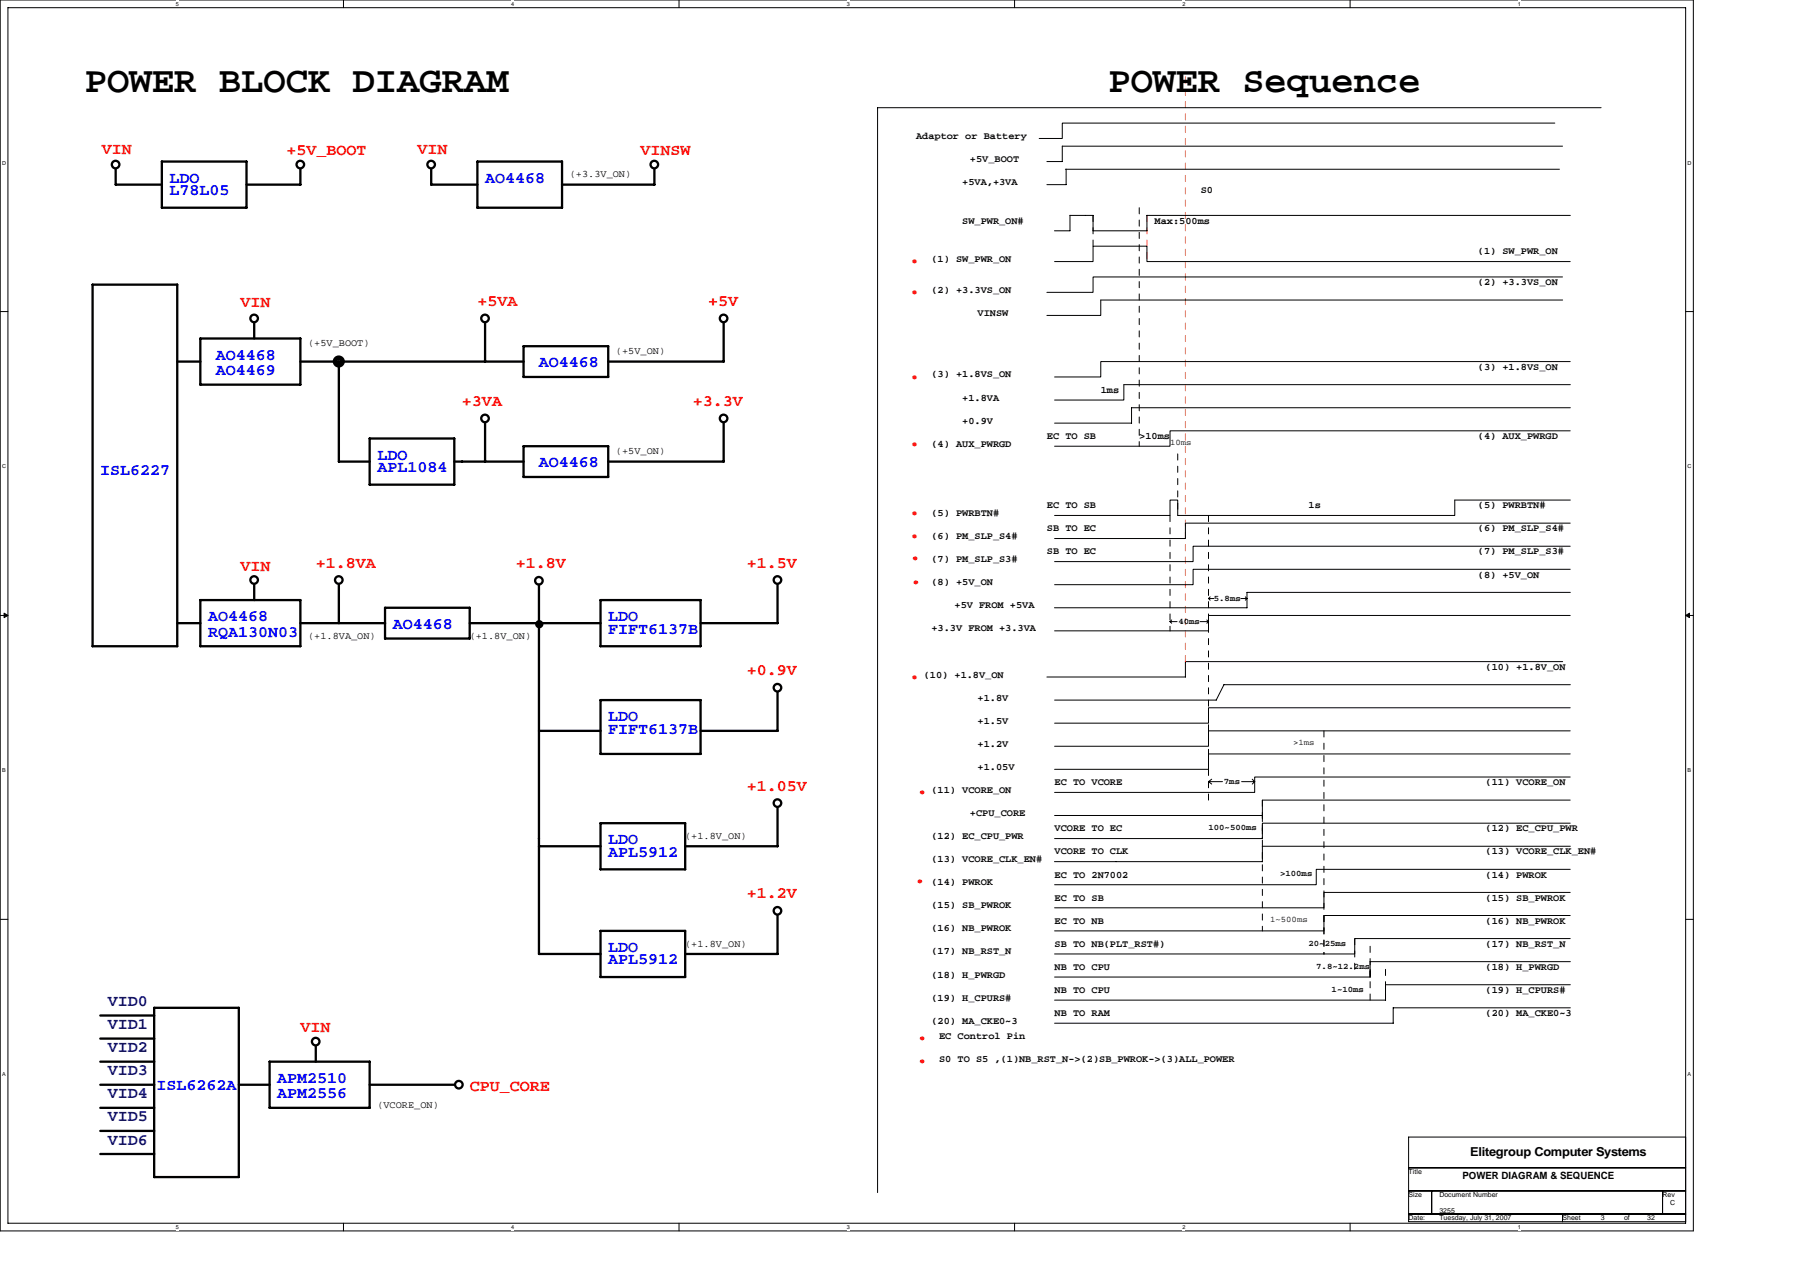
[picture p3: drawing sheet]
<svg xmlns="http://www.w3.org/2000/svg" width="297mm" height="210mm" viewBox="0 0 297 210" stroke-linecap="round" stroke-linejoin="round" font-family="sans-serif">
<path d="M0 0h279.4v203.2h-279.4zM1.3 1.3h276.9v200.6h-276.9z" fill="none" stroke="#000" stroke-width=".17"/>
<g fill="#fff">
<path d="M29 .1h.5v1h-.5z"/>
<path d="M29 202.1h.5v1h-.5z"/>
</g>
<path d="M56.7 0v1.3M56.7 201.9v1.3" fill="none" stroke="#000" stroke-width=".17"/>
<g fill="#fff">
<path d="M84.4 .1h.5v1h-.5z"/>
<path d="M84.4 202.1h.5v1h-.5z"/>
</g>
<path d="M112.1 0v1.3M112.1 201.9v1.3" fill="none" stroke="#000" stroke-width=".17"/>
<g fill="#fff">
<path d="M139.7 .1h.5v1h-.5z"/>
<path d="M139.7 202.1h.5v1h-.5z"/>
</g>
<path d="M167.4 0v1.3M167.4 201.9v1.3" fill="none" stroke="#000" stroke-width=".17"/>
<g fill="#fff">
<path d="M195.1 .1h.5v1h-.5z"/>
<path d="M195.1 202.1h.5v1h-.5z"/>
</g>
<path d="M222.8 0v1.3M222.8 201.9v1.3" fill="none" stroke="#000" stroke-width=".17"/>
<g fill="#fff">
<path d="M250.5 .1h.5v1h-.5z"/>
<path d="M250.5 202.1h.5v1h-.5z"/>
<path d="M.4 26.4h.6v.9h-.6z"/>
<path d="M278.5 26.4h.6v.9h-.6z"/>
<path d="M.4 76.5h.6v1h-.6z"/>
<path d="M278.5 76.5h.6v1h-.6z"/>
</g>
<path d="M0 51.4h1.3M278.2 51.4h1.2" fill="none" stroke="#000" stroke-width=".17"/>
<g fill="#fff">
<path d="M.4 126.7h.5v1h-.5z"/>
<path d="M278.5 126.7h.6v1h-.6z"/>
</g>
<path d="M0 101.6h1.3M278.2 101.6h1.2" fill="none" stroke="#000" stroke-width=".17"/>
<path d="M.7 101.2l.6 .4-.6 .4zM278.2 101.6l.6-.4v.8z" fill="#000" stroke="#000" stroke-width=".17"/>
<g fill="#fff">
<path d="M.4 176.8h.5v1h-.5z"/>
<path d="M278.5 176.8h.6v1h-.6z"/>
</g>
<g fill="none" stroke="#000" stroke-width=".17">
<path d="M264.2 17.8h-119.4v179.1M172.8 26.7h2.5M175.3 24.1v2.6M175.3 24.1h82.5M175.8 27.9h81.5M175.9 27.9l.1 2.6h-3.2M176.5 35.6h3.9M176.6 35.5v2.6h-2.6M189.3 35.6h69.8M189.3 35.5v2.6h-8.9v-2.5M256.6 20.3h-81.3v2.6h-3.8M174 43.2h6.4v-2.6h8.9v2.6h69.8"/>
<path d="M257.8 45.7h-77.4v2.6h-7.6M257.9 49.5h-76.3v2.6h-8.8M259.1 59.7h-77.5v2.5h-7.6M174 69.8h12.7M186.7 67.3v2.5M186.7 67.3h72.4M259.1 71.1h-66v2.6h-19.1M259.1 63.5h-73.6v2.5h-11.5M199.4 98.8l.3 .3M199.4 98.8h.9M199.7 98.5l-.3 .3M204.8 98.8h1"/>
<path d="M205.5 98.5l.3 .3M205.8 98.8l-.3 .3M259.1 90.2h-62.2v2.5h-22.9M259.1 86.4h-63.5v2.5h-21.6M259.1 94h-62.2v2.5h-22.9M259.1 82.5h-19v2.6h-45.8v-2.6h-1.2v2.6h-19.1M259.1 97.8h-53.3v2.5h-31.8M193.1 102.6l.3 .3M193.1 102.6h1.1M193.4 102.3l-.3 .3M198 102.6h1.4M199.2 102.3l.2 .3-.2 .3"/>
<path d="M202 113h57.1M202 113l-1.3 2.6h-26.7M257.9 109.2h-62.3v2.6h-22.8M259.1 116.8h-59.7v2.6h-25.4M259.1 101.6h-59.7v2.5h-25.4M199.4 129h2.3M199.4 129l.6 .4M200 128.6l-.6 .4M204.9 129h2.2M206.6 128.6l.4 .4M207 129l-.4 .4M259.1 124.5h-59.7v2.5h-25.4"/>
<path d="M259.1 128.3h-52.1v2.5h-33M259.1 135.9h-50.8v2.5h-34.3M259.1 132.1h-50.8v2.5h-34.3M259.1 120.6h-59.7v2.6h-25.4M259.1 139.7h-50.8v2.6M0 151.8h1.3M174 142.2h34.3M226.1 158.7h33M226.1 158.7v2.6M259.1 151.1h-40.6v2.6h-44.5M259.1 143.5h-41.9v2.5h-43.2M259.1 147.3h-40.6v2.6h-44.5"/>
<path d="M259.1 154.9h-35.5v2.6h-49.6M278.2 151.8h1.2M174 161.3h52.1M174 165.1h54.7M229.9 166.3v2.6h-55.9M229.9 166.4h29.2M259.1 162.6l-30.5-.1v2.6M232.4 187.7h45.8v14h-45.8zM232.4 192.8h45.8M232.4 196.6h45.8M236.3 196.6v3.8M274.4 196.6v3.8"/>
<path d="M232.4 200.4h45.8M257.8 200.4v1.3"/>
</g>
<g fill="none" stroke="#000" stroke-width=".17" stroke-dasharray="1 1 1 1 1 1 1 1">
<path d="M180.4 35.6v5.1M188 34.3v39.4M194.3 74.9v10.2M193.1 85.1v19.1M199.4 85.1v39.4M199.4 127v5.1M208.3 134.6v19.1M208.3 132.1v6.4M218.5 120.6v36.9M218.5 151.1v6.4M223.6 154.9v5.1M226.1 156.2v5.1"/>
<path d="M226.1 160v5.1M228.6 160v5.1"/>
</g>
<path d="M195.6 12.7v96.5M189.3 35.6v7.6" fill="none" stroke="#ff8000" stroke-width=".17" stroke-dasharray="1 1 1 1 1 1 1 1"/>
<g fill="none" stroke="#000" stroke-width=".38">
<path d="M19.1 27.9v2.6h7.6M26.7 26.7h14v7.6h-14zM49.6 27.9v2.6h-8.9M71.2 27.9v2.6h7.6M78.8 26.7h13.9v7.6h-13.9zM108 27.9v2.6h-15.3M15.3 47h13.9v59.7h-13.9zM29.2 59.7h3.9M33.1 55.9h16.5v7.6h-16.5zM41.9 53.3v2.6M49.6 59.7h36.8M55.9 59.7v16.5"/>
<path d="M80 53.3v6.4M86.4 57.1h14v5.1h-14zM119.4 53.3v6.4h-19M55.9 76.2h5.1M61 72.4h14v7.6h-14zM75 76.2h11.4M80 69.8v6.4M86.4 73.7h14v5h-14zM119.4 69.8v6.4h-19M33.1 99.1h16.5v7.6h-16.5zM41.9 96.5v2.6M55.9 96.5v6.4"/>
<path d="M88.9 96.5v61h10.2M99.1 99.1h16.5v7.6h-16.5zM128.3 96.5v6.4M29.2 102.9h3.9M49.6 102.9h14M63.5 100.3h14v5.1h-14zM77.5 102.9h21.6M99.1 115.6h16.5v8.9h-16.5zM115.6 102.9h12.7M128.3 114.3v6.3M88.9 139.7h10.2M88.9 120.6h10.2"/>
<path d="M99.1 135.9h14v7.6h-14zM113.1 139.7h15.2M115.6 120.6h12.7M128.3 133.3v6.4M99.1 153.7h14v7.6h-14zM113.1 157.5h15.2M128.3 151.1v6.4M16.5 175.3h9M16.5 179.1h9M16.5 167.6h9M16.5 171.4h9M25.4 166.4h14v27.9h-14z"/>
<path d="M39.4 179.1h5.1M44.5 175.3h16.5v7.6h-16.5zM52.1 172.7v2.6M61 179.1h14M16.5 182.9h9M16.5 186.7h9M16.5 190.5h9"/>
<circle cx="19.1" cy="27.2" r=".62"/>
<circle cx="49.6" cy="27.2" r=".62"/>
<circle cx="71.1" cy="27.2" r=".62"/>
<circle cx="108" cy="27.2" r=".62"/>
<circle cx="41.9" cy="52.6" r=".62"/>
<circle cx="80" cy="52.6" r=".62"/>
<circle cx="119.4" cy="52.6" r=".62"/>
<circle cx="80" cy="69.1" r=".62"/>
<circle cx="119.4" cy="69.1" r=".62"/>
<circle cx="41.9" cy="95.7" r=".62"/>
<circle cx="55.9" cy="95.7" r=".62"/>
<circle cx="88.9" cy="95.9" r=".62"/>
<circle cx="128.3" cy="95.7" r=".62"/>
<circle cx="128.3" cy="113.5" r=".62"/>
<circle cx="128.3" cy="132.6" r=".62"/>
<circle cx="128.3" cy="150.4" r=".62"/>
<circle cx="52.1" cy="171.9" r=".62"/>
<circle cx="75.7" cy="179.1" r=".62"/>
</g>
<g fill="none" stroke="#000" stroke-width=".76">
<circle cx="55.9" cy="59.7" r=".62"/>
<circle cx="89" cy="103" r=".31"/>
</g>
<g font-size="6.1">
<text x="14" y="15.2">POWER BLOCK DIAGRAM</text>
<text x="182.9" y="15.2">POWER Sequence</text>
</g>
<g font-size="3.4" fill="#f00">
<text x="149.9" y="43.5">.</text>
<text x="149.9" y="48.6">.</text>
<text x="149.9" y="62.5">.</text>
<text x="149.9" y="73.6">.</text>
<text x="149.9" y="85">.</text>
<text x="149.9" y="88.8">.</text>
<text x="150" y="92.4">.</text>
<text x="150.2" y="96.4">.</text>
<text x="149.9" y="112.1">.</text>
<text x="151.2" y="131.1">.</text>
<text x="150.8" y="145.8">.</text>
<text x="151.2" y="171.7">.</text>
<text x="151.2" y="175.6">.</text>
</g>
<g font-size="2.7" fill="#f00">
<text x="16.8" y="25.4">VIN</text>
<text x="47.3" y="25.6">+5V_BOOT</text>
<text x="68.9" y="25.4">VIN</text>
<text x="105.7" y="25.6">VINSW</text>
<text x="39.7" y="50.8">VIN</text>
<text x="78.8" y="50.5">+5VA</text>
<text x="116.9" y="50.5">+5V</text>
<text x="76.2" y="67">+3VA</text>
<text x="114.3" y="67">+3.3V</text>
<text x="39.7" y="94.2">VIN</text>
<text x="52.1" y="93.7">+1.8VA</text>
<text x="85.1" y="93.7">+1.8V</text>
<text x="123.2" y="93.7">+1.5V</text>
<text x="123.2" y="111.5">+0.9V</text>
<text x="123.2" y="130.5">+1.05V</text>
<text x="123.2" y="148.3">+1.2V</text>
<text x="49.6" y="170.4">VIN</text>
<text x="77.5" y="180">CPU_CORE</text>
</g>
<g font-size="2.7" fill="#00f">
<text x="28" y="30.2">LDO</text>
<text x="28" y="32.2">L78L05</text>
<text x="80" y="30.2">AO4468</text>
<text x="35.6" y="59.4">AO4468</text>
<text x="35.6" y="61.9">AO4469</text>
<text x="88.9" y="60.7">AO4468</text>
<text x="62.3" y="75.9">LDO</text>
<text x="62.3" y="77.9">APL1084</text>
<text x="88.9" y="77.2">AO4468</text>
<text x="16.5" y="78.4">ISL6227</text>
<text x="34.3" y="102.6">AO4468</text>
<text x="34.3" y="105.1">RQA130N03</text>
<text x="64.8" y="103.8">AO4468</text>
<text x="100.4" y="102.6">LDO</text>
<text x="100.4" y="104.6">FIFT6137B</text>
<text x="100.4" y="119.1">LDO</text>
<text x="100.4" y="121.1">FIFT6137B</text>
<text x="100.4" y="139.4">LDO</text>
<text x="100.4" y="141.4">APL5912</text>
<text x="100.4" y="157.2">LDO</text>
<text x="100.4" y="159.2">APL5912</text>
<text x="25.8" y="179.9">ISL6262A</text>
<text x="45.8" y="178.8">APM2510</text>
<text x="45.8" y="181.3">APM2556</text>
</g>
<g font-size="2.7" fill="#000080">
<text x="17.8" y="166.1">VID0</text>
<text x="17.8" y="173.7">VID2</text>
<text x="17.8" y="169.9">VID1</text>
<text x="17.8" y="177.5">VID3</text>
<text x="17.8" y="185.1">VID5</text>
<text x="17.8" y="181.3">VID4</text>
<text x="17.8" y="188.9">VID6</text>
</g>
<text font-size="2" x="242.6" y="190.9">Elitegroup Computer Systems</text>
<g font-size="1.7">
<text x="151.2" y="22.9">Adaptor or Battery</text>
<text x="94" y="29.3">(+3.3V_ON)</text>
<text x="160.1" y="26.8">+5V_BOOT</text>
<text x="158.8" y="30.6">+5VA,+3VA</text>
<text x="198.2" y="31.8">S0</text>
<text x="158.8" y="36.9">SW_PWR_ON#</text>
<text x="190.5" y="36.9">Max:500ms</text>
<text x="243.9" y="42">(1) SW_PWR_ON</text>
<text x="153.7" y="43.3">(1) SW_PWR_ON</text>
<text x="243.9" y="47.1">(2) +3.3VS_ON</text>
<text x="153.7" y="48.3">(2) +3.3VS_ON</text>
<text x="161.3" y="52.2">VINSW</text>
<text x="50.8" y="57.2">(+5V_BOOT)</text>
<text x="101.6" y="58.5">(+5V_ON)</text>
<text x="153.7" y="62.3">(3) +1.8VS_ON</text>
<text x="181.6" y="64.9">1ms</text>
<text x="243.9" y="61">(3) +1.8VS_ON</text>
<text x="158.8" y="69.9">+0.9V</text>
<text x="158.8" y="66.1">+1.8VA</text>
<text x="101.6" y="75">(+5V_ON)</text>
<text x="153.7" y="73.7">(4) AUX_PWRGD</text>
<text x="172.8" y="72.5">EC TO SB</text>
<text x="188" y="72.5">&gt;10ms</text>
<text x="243.9" y="72.5">(4) AUX_PWRGD</text>
<text x="172.8" y="83.9">EC TO SB</text>
<text x="215.9" y="83.9">1s</text>
<text x="243.9" y="83.9">(5) PWRBTN#</text>
<text x="153.7" y="85.2">(5) PWRBTN#</text>
<text x="153.7" y="89">(6) PM_SLP_S4#</text>
<text x="172.8" y="87.7">SB TO EC</text>
<text x="243.9" y="87.7">(6) PM_SLP_S4#</text>
<text x="153.7" y="92.8">(7) PM_SLP_S3#</text>
<text x="172.8" y="91.5">SB TO EC</text>
<text x="243.9" y="95.3">(8) +5V_ON</text>
<text x="243.9" y="91.5">(7) PM_SLP_S3#</text>
<text x="153.7" y="96.6">(8) +5V_ON</text>
<text x="157.5" y="100.4">+5V FROM +5VA</text>
<text x="50.8" y="105.5">(+1.8VA_ON)</text>
<text x="77.5" y="105.5">(+1.8V_ON)</text>
<text x="153.7" y="104.2">+3.3V FROM +3.3VA</text>
<text x="152.4" y="111.8">(10) +1.8V_ON</text>
<text x="245.1" y="110.6">(10) +1.8V_ON</text>
<text x="161.3" y="119.5">+1.5V</text>
<text x="161.3" y="115.7">+1.8V</text>
<text x="161.3" y="123.3">+1.2V</text>
<text x="153.7" y="130.9">(11) VCORE_ON</text>
<text x="161.3" y="127.1">+1.05V</text>
<text x="174" y="129.6">EC TO VCORE</text>
<text x="245.1" y="129.6">(11) VCORE_ON</text>
<text x="160.1" y="134.7">+CPU_CORE</text>
<text x="174" y="137.2">VCORE TO EC</text>
<text x="245.1" y="137.2">(12) EC_CPU_PWR</text>
<text x="113.1" y="138.5">(+1.8V_ON)</text>
<text x="153.7" y="138.5">(12) EC_CPU_PWR</text>
<text x="153.7" y="142.3">(13) VCORE_CLK_EN#</text>
<text x="174" y="141.1">VCORE TO CLK</text>
<text x="245.1" y="141.1">(13) VCORE_CLK_EN#</text>
<text x="153.7" y="146.1">(14) PWROK</text>
<text x="153.7" y="149.9">(15) SB_PWROK</text>
<text x="174" y="144.9">EC TO 2N7002</text>
<text x="174" y="148.7">EC TO SB</text>
<text x="245.1" y="144.9">(14) PWROK</text>
<text x="245.1" y="148.7">(15) SB_PWROK</text>
<text x="153.7" y="153.8">(16) NB_PWROK</text>
<text x="174" y="152.5">EC TO NB</text>
<text x="245.1" y="152.5">(16) NB_PWROK</text>
<text x="113.1" y="156.3">(+1.8V_ON)</text>
<text x="153.7" y="157.6">(17) NB_RST_N</text>
<text x="153.7" y="161.4">(18) H_PWRGD</text>
<text x="174" y="156.3">SB TO NB(PLT_RST#)</text>
<text x="174" y="160.1">NB TO CPU</text>
<text x="245.1" y="156.3">(17) NB_RST_N</text>
<text x="245.1" y="160.1">(18) H_PWRGD</text>
<text x="153.7" y="165.2">(19) H_CPURS#</text>
<text x="174" y="163.9">NB TO CPU</text>
<text x="174" y="167.7">NB TO RAM</text>
<text x="245.1" y="163.9">(19) H_CPURS#</text>
<text x="245.1" y="167.7">(20) MA_CKE0~3</text>
<text x="153.7" y="169">(20) MA_CKE0~3</text>
<text x="155" y="171.5">EC Control Pin</text>
<text x="155" y="175.3">S0 TO S5 ,(1)NB_RST_N-&gt;(2)SB_PWROK-&gt;(3)ALL_POWER</text>
<text x="62.3" y="182.9">(VCORE_ON)</text>
<text x="241.3" y="194.6">POWER DIAGRAM &amp; SEQUENCE</text>
</g>
<g font-size="1.4">
<text x="193.1" y="73.5">10ms</text>
<text x="200.3" y="99.2">5.8ms</text>
<text x="194.5" y="103">40ms</text>
<text x="213.4" y="123">&gt;1ms</text>
<text x="202" y="129.4">7ms</text>
<text x="199.4" y="137.1">100~500ms</text>
<text x="211.2" y="144.7">&gt;100ms</text>
<text x="209.6" y="152.3">1~500ms</text>
<text x="215.9" y="156.1">20~25ms</text>
<text x="217.2" y="159.9">7.8~12.2ms</text>
<text x="219.7" y="163.7">1~10ms</text>
</g>
<g font-size="1.1">
<text x="232.4" y="193.8">Title</text>
<text x="232.4" y="197.6">Size</text>
<text x="237.5" y="197.6">Document Number</text>
<text x="274.4" y="197.6">Rev</text>
<text x="232.4" y="201.4">Date:</text>
<text x="237.5" y="201.4">Tuesday, July 31, 2007</text>
<text x="237.5" y="200.2">3255</text>
<text x="257.8" y="201.4">Sheet</text>
<text x="264.2" y="201.4">3</text>
<text x="268" y="201.4">of</text>
<text x="271.8" y="201.4">32</text>
<text x="275.6" y="198.9">C</text>
</g>
<g font-size=".9">
<text x="29" y=".9">5</text>
<text x="84.4" y=".9">4</text>
<text x="139.7" y=".9">3</text>
<text x="195.1" y=".9">2</text>
<text x="250.5" y=".9">1</text>
<text x=".4" y="27.2">D</text>
<text x="278.5" y="27.2">D</text>
<text x=".4" y="77.3">C</text>
<text x="278.5" y="77.3">C</text>
<text x=".4" y="127.5">B</text>
<text x="278.5" y="127.5">B</text>
<text x=".4" y="177.7">A</text>
<text x="278.5" y="177.7">A</text>
<text x="29" y="202.9">5</text>
<text x="84.4" y="202.9">4</text>
<text x="139.7" y="202.9">3</text>
<text x="195.1" y="202.9">2</text>
<text x="250.5" y="202.9">1</text>
</g>
</svg>
